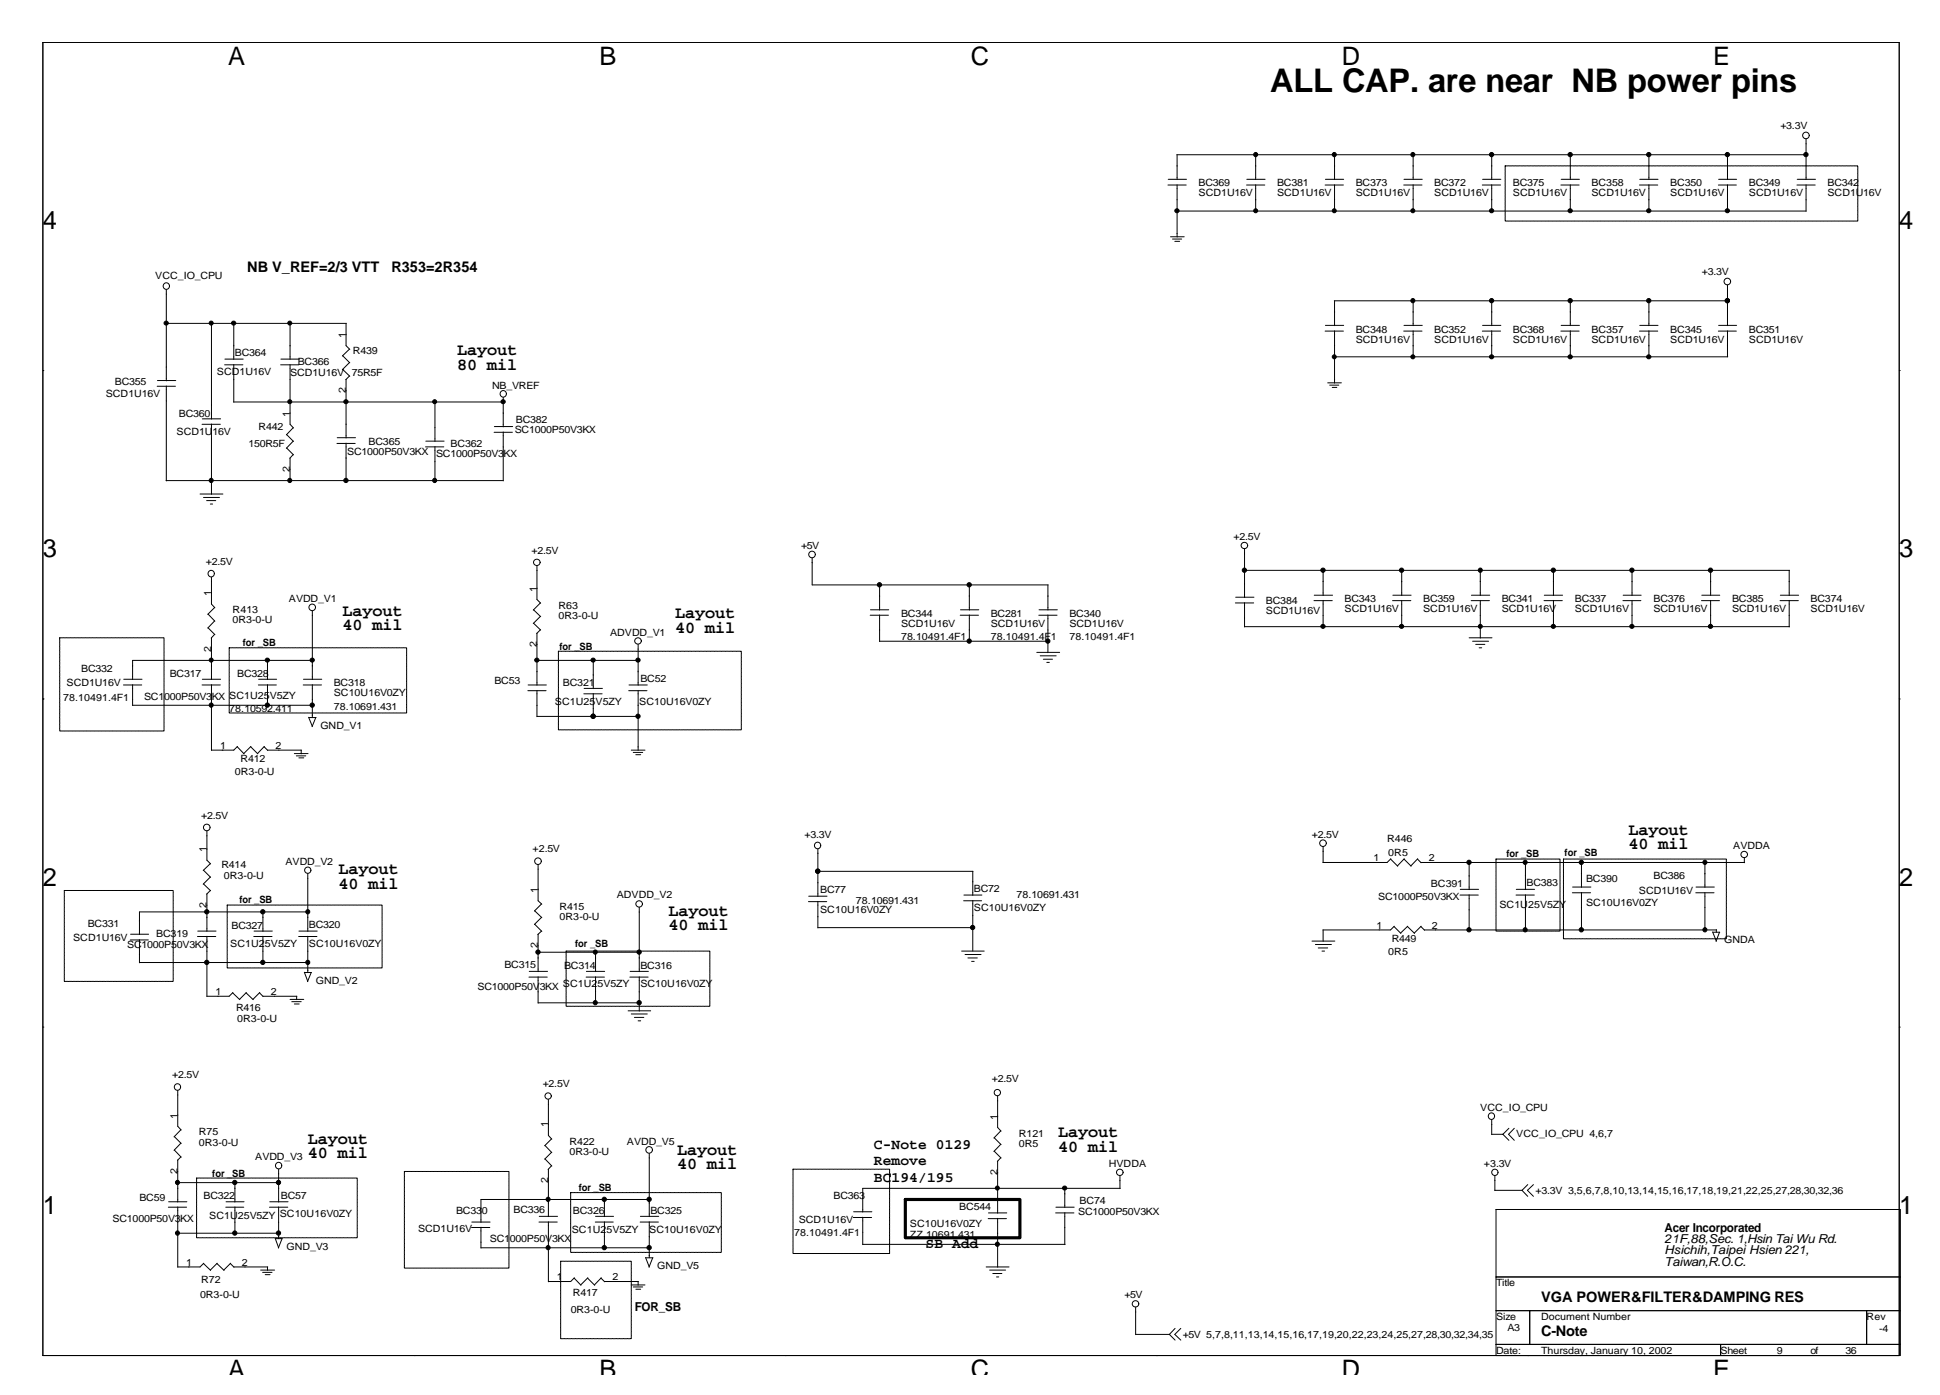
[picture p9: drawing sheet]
<svg xmlns="http://www.w3.org/2000/svg" width="287mm" height="207mm" viewBox="0 0 287 207" stroke-linecap="round" stroke-linejoin="round" font-family="sans-serif">
<g fill="none" stroke="#000" stroke-width=".15">
<path d="M6.3 6.3h275v194.5h-275zM61.3 6.3h.1M116.3 6.3h.1M171.3 6.3h.1M226.3 6.3h.1M173 27.4h2.7M173.1 26.6h2.7M173.4 35.1h2M173.7 35.4h1.3M174 35.7h.8M174.3 22.9h93.2M174.3 31.3h93.2"/>
<path d="M174.4 22.9v3.7M174.4 27.4v7.7M184.7 27.4h2.7M184.7 26.6h2.7M186 22.9v3.7M186 27.4v3.9M196.3 27.4h2.7M196.3 26.6h2.8M197.7 22.9v3.7M197.7 27.4v3.9M207.9 27.4h2.8M208 26.6h2.7"/>
<path d="M209.3 22.9v3.7M209.3 27.4v3.9M219.6 27.4h2.7M219.6 26.6h2.7M221 22.9v3.7M221 27.4v3.9M231.2 27.4h2.7M231.3 26.6h2.7M232.6 22.9v3.7M232.6 27.4v3.9M242.9 27.4h2.7M242.9 26.6h2.7"/>
<path d="M244.3 22.9v3.7M244.3 27.4v3.9M254.6 27.4h2.6M254.6 26.6h2.7M255.9 22.9v3.7M255.9 27.4v3.9M266.2 27.4h2.7M266.2 26.6h2.7M267.5 20.6v6M267.5 27.4v3.9M268 20a.49 .49 0 0 0-.7-.4 .49 .49 0 0 0-.1 .8 .49 .49 0 0 0 .7-.1l.1-.2M6.3 54.9h.1"/>
<path d="M23.3 57.2h2.7M23.3 56.4h2.7M24.6 47.9h26.7M24.6 42.9v13.5M24.6 57.2v14M25.1 42.3a.47 .47 0 0 0-.6-.4 .47 .47 0 0 0-.2 .8 .47 .47 0 0 0 .7-.1l.1-.2M31.3 47.9v14.2M33.3 54h2.7M33.3 53.2h2.7M34.6 47.9v5.3M34.6 54v5.6M34.6 59.5h40"/>
<path d="M41.6 54h2.7M41.6 53.2h2.7M43 47.9v5.3M43 54v8.8l.5 .6M50.8 52.7l1 1M50.8 54.7l1 1M51.3 47.9v3.3l.5 .5M51.3 56.2v8.7M51.8 51.7l-1.1 1M51.8 53.7l-1.1 1.1M51.8 55.7l-.6 .5M64.4 59.5v5.9"/>
<path d="M74.5 58.9v4.3M75 58.3a.47 .47 0 0 0-.6-.4 .47 .47 0 0 0-.2 .7 .47 .47 0 0 0 .8 0v-.3M196.3 49h2.7M196.3 48.2h2.8M196.7 56.7h2M197 57h1.3M197.4 57.4h.6M197.7 44.5h58.2M197.7 52.8h58.2M197.7 44.5v3.7M197.7 49v7.7M207.9 49h2.8"/>
<path d="M208 48.2h2.7M209.3 44.5v3.7M209.3 49v3.8M219.6 49h2.7M219.6 48.2h2.7M221 44.5v3.7M221 49v3.8M231.2 49h2.7M231.3 48.2h2.7M232.6 44.5v3.7M232.6 49v3.8M242.9 49h2.7"/>
<path d="M242.9 48.2h2.7M244.3 44.5v3.7M244.3 49v3.8M254.6 49h2.6M254.6 48.2h2.7M255.9 42.2v6M255.9 49v3.8M256.4 41.7a.49 .49 0 0 0-.7-.5 .49 .49 0 0 0-.2 .8 .49 .49 0 0 0 .8-.1l.1-.2M281.3 54.9h.1M24.6 71.2h49.9M29.6 73.2h3.4M29.9 62.8h2.7"/>
<path d="M30 62h2.7M30.1 73.7h2.4M30.6 74.1h1.4M31.2 74.6h.3M31.3 62.8v10.4M42.5 64.4l1 1M42.5 66.4l1 1M43 67.8v3.4M43.4 63.3l-1 1.1M43.4 65.3l-1 1.1M43.4 67.3l-.5 .6M49.9 65.7h2.7"/>
<path d="M50 64.8h2.7M51.3 65.6v5.6M63 66.2h2.7M63.1 65.3h2.7M64.4 66.1v5.1M73.2 64h2.7M73.2 63.2h2.7M74.5 64v7.2M30.8 90.9l1 1.1M30.8 93l1 1M31.3 85.5v4l.5 .5M31.3 94.5v6.1"/>
<path d="M31.7 84.9a.47 .47 0 0 0-.6-.4 .47 .47 0 0 0-.2 .8 .47 .47 0 0 0 .8-.1v-.2M31.8 90l-1 1M31.8 92l-1 1M31.8 94l-.5 .5M39.6 97.8v2.8M46.3 90.5v10.1M46.3 97.8h-26.7v2.8M46.7 89.9a.49 .49 0 0 0-.6-.4 .49 .49 0 0 0-.2 .8 .49 .49 0 0 0 .8-.1v-.2M79 90.3l1.1 1M79 92.3l1.1 1M79.5 83.8v5l.6 .5M79.5 93.8v7.7"/>
<path d="M79.5 97.8h15.1M80.1 89.3l-1.1 1.1M80.1 91.3l-1.1 1M80.1 93.3l-.6 .5M87.9 97.8v4.2M94.5 95.4v6.1M120.3 82.6v4h35M128.9 91.1h2.7M128.9 90.3h2.8M130.3 95h25M130.3 86.6v3.8M130.3 91.1v3.9"/>
<path d="M142.2 91.1h2.7M142.3 90.3h2.7M143.6 86.6v3.8M143.6 91.1v3.9M153.6 96.6h3.4M153.9 91.1h2.7M153.9 90.3h2.7M154.1 97.1h2.4M154.6 97.6h1.3M155.1 98.1h.3M155.2 86.6v3.8M155.2 91.1v5.6"/>
<path d="M183 89.3h2.7M183 88.4h2.8M184.4 81.3v7.2M184.4 89.3v3.6M184.4 84.5h80.7M184.4 92.8h80.7M194.6 89h2.8M194.7 88.2h2.7M196 84.5v3.7M196 88.9v4M206.3 89h2.7M206.3 88.2h2.7"/>
<path d="M207.6 84.5v3.7M207.6 88.9v4M217.6 94.5h3.4M217.9 89h2.7M218 88.2h2.7M218.1 95h2.4M218.6 95.4h1.4M219.1 95.9h.4M219.3 84.5v3.7M219.3 88.9v5.6M228.7 89h2.7M228.8 88.2h2.7"/>
<path d="M230.1 84.5v3.7M230.1 88.9v4M240.4 89h2.7M240.5 88.2h2.6M241.8 84.5v3.7M241.8 88.9v4M252.1 89h2.6M252.1 88.2h2.7M253.4 84.5v3.7M253.4 88.9v4M263.7 89h2.7M263.7 88.2h2.7"/>
<path d="M265 84.5v3.7M265 88.9v4M6.3 103.5h.1M18.3 101.4h2.7M18.3 100.6h2.7M19.6 101.4v3.1M19.6 104.5h26.7M29.9 101.4h2.7M30 100.6h2.7M31.3 101.4v9.7M35.1 110.6l1.1 1M35.2 110.5l-.6 .6h-3.3"/>
<path d="M37.1 110.6l1.1 1M37.2 110.5l-1.1 1.1M38.3 101.4h2.6M38.3 100.6h2.7M39.1 110.6l.6 .5M39.2 110.5l-1.1 1.1M39.6 101.4v3.1M39.6 111.1h5.1M43.6 111.6h2M43.9 111.9h1.4M44.3 112.2h.7M44.6 111.1v.5"/>
<path d="M44.9 101.4h2.7M45 100.6h2.7M45.7 106.2l.6 1.4M45.8 106.3h1M46.3 101.4v4.9M46.8 106.3l-.6 1.3M78.2 102.3h2.7M78.2 101.4h2.7M79.5 102.2v3.9M79.5 106.1h15.1M86.5 102.8h2.7M86.5 102h2.7"/>
<path d="M87.9 102.7v3.4M93.1 102.3h2.7M93.2 101.4h2.7M93.5 111.1h2M93.8 111.4h1.4M94.2 111.8h.7M94.5 102.2v8.9M281.3 103.5h.1M19.3 139.2h2.7M19.3 138.4h2.7M20.7 139.2v3.4M29.3 138.7h2.7"/>
<path d="M29.3 137.9h2.7M30.1 128.9l1.1 1M30.1 130.9l1.1 1M30.6 123.1v4.3l.6 .5M30.6 132.4v5.5M30.6 138.7v8.9M31.1 122.5a.49 .49 0 0 0-.6-.4 .49 .49 0 0 0-.2 .8 .49 .49 0 0 0 .7-.1l.1-.3M31.2 127.9l-1.1 1M31.2 129.9l-1.1 1.1M31.2 131.9l-.6 .5M37.6 138.7h2.7M37.6 137.9h2.7"/>
<path d="M38.9 135.1v2.8M38.9 138.7v3.9M44.2 138.7h2.7M44.3 137.9h2.7M45.6 129.4v8.5M45.6 138.7v5.3M45.6 135.1h-24.9v3.3M79.2 134.9l1.1 1M79.2 136.9l1.1 1M79.7 128.1v5.3l.6 .5M79.7 138.4v5.5M80.2 127.5a.49 .49 0 0 0-.7-.4 .49 .49 0 0 0-.2 .8 .49 .49 0 0 0 .8-.1l.1-.3"/>
<path d="M80.2 133.9l-1 1M80.2 135.9l-1 1M80.2 137.9l-.5 .5M94.7 134.4v9.5M119.8 133.5h2.7M119.8 132.7h2.7M121.2 125.7v7.1M121.2 133.5v3.9M121.2 129h22.9M121.2 137.4h22.9M121.6 125.2a.47 .47 0 0 0-.7-.4 .47 .47 0 0 0-.1 .7 .47 .47 0 0 0 .7 0l.1-.3M142.7 133.4h2.7"/>
<path d="M142.8 132.6h2.7M144.1 129v3.6M144.1 133.4v7.5M194.4 139.4h3.3M194.9 139.9h2.3M196 125.4v2.3M196 137.7v1.7M196.5 124.9a.49 .49 0 0 0-.7-.5 .49 .49 0 0 0-.2 .8 .49 .49 0 0 0 .8-.1l.1-.2M206 127.2l1.1 1.1M206 127.2l-.5 .5h-9.5M206.5 137.2l1 1M206.5 137.2l-.5 .5h-10"/>
<path d="M208 127.2l1 1.1M208 127.2l-1 1M208.5 137.2l1 1M208.5 137.2l-1 1M210 127.2l.5 .6M210 127.2l-1 1M210.5 127.7h47.9M210.5 137.2l.5 .6M210.5 137.2l-1 1M211 137.7h43.3M216.3 132.6h2.7M216.3 131.7h2.7"/>
<path d="M217.6 127.7v4.1M217.6 132.5v5.3M224.6 132.6h2.7M224.6 131.7h2.7M226 127.7v4.1M226 132.5v5.3M232.9 132.2h2.7M233 131.4h2.7M234.3 127.7v3.7M234.3 132.2v5.6M251.2 132.2h2.7M251.2 131.4h2.8"/>
<path d="M252.6 127.7v3.7M252.6 132.2v5.6M253.7 138l.6 1.4M253.7 138.1h1.1M254.3 137.7v.4M254.7 138.1l-.5 1.3M258.4 127.1v.7M6.3 152.1h.1M20.7 142.6h24.9M34.5 147l1 1.1M34.5 147l-.5 .5h-3.4M36.4 147l1.1 1.1"/>
<path d="M36.5 147l-1 1M38.4 147l.6 .6M38.5 147l-1 1M38.9 147.5h5.1M43 148h2M43.2 148.4h1.4M43.6 148.7h.7M43.9 147.5v.6M45.1 144l.5 1.3M45.1 144h1M46.1 144l-.5 1.4M78.4 144.7h2.7"/>
<path d="M78.4 143.9h2.7M79.7 144.7v3.9M79.7 141h15M79.7 148.5h15M86.8 144.7h2.7M86.9 143.9h2.7M88.2 141v2.9M88.2 144.7v3.9M93 149.7h3.4M93.3 144.7h2.7M93.3 143.9h2.8M93.5 150.2h2.4"/>
<path d="M94 150.7h1.4M94.5 151.2h.4M94.7 144.7v5M142.5 140.9h3.3M143 141.4h2.3M143.4 141.9h1.4M143.9 142.4h.4M195.3 140.4h1.4M195.8 140.9h.4M281.3 152.1h.1M24.9 178.8h2.7M25 178h2.7"/>
<path d="M25.8 168.3l1 1M25.8 170.3l1 1.1M26.3 161.5v5.3l.5 .6M26.3 171.8v6.2M26.3 178.7v9M26.3 175.1h15M26.8 161a.47 .47 0 0 0-.7-.4 .47 .47 0 0 0-.2 .7 .47 .47 0 0 0 .8-.1l.1-.2M26.8 167.3l-1 1.1M26.8 169.3l-1 1.1M26.8 171.3l-.5 .5M33.4 178.8h2.7M33.5 178h2.7"/>
<path d="M34.8 175.1v2.9M34.8 178.7v4M39.9 178.8h2.7M40 178h2.7M41.3 173.2v4.8M41.3 178.7v4.7M80.7 169.6l1 1.1M80.7 171.6l1 1.1M81.2 162.8v5.4l.5 .5M81.2 173.2v7M81.7 168.7l-1 1M81.7 170.7l-1 1"/>
<path d="M81.7 172.6l-.5 .6M89.5 177.6v2.6M96.2 170.8v9.4M96.2 177.6h-25v3.4M126.4 179.5h2.8M146.4 179.6h2.7M147.3 168.5l1 1M147.3 170.5l1 1M147.8 162.3v4.7l.5 .5M147.8 172v7.7M148.3 167.5l-1.1 1M148.3 169.5l-1.1 1"/>
<path d="M148.3 171.5l-.6 .5M156.4 179.6h2.7M156.4 178.8h2.7M157.7 176v2.8M157.7 179.6v4.7M165.9 174.1v1.9M165.9 176h-38.1v3.5M221 165.8v2.2M221 168h1.7M221.4 165.3a.47 .47 0 0 0-.6-.4 .47 .47 0 0 0-.2 .7 .47 .47 0 0 0 .7 0l.1-.3M221.4 174.1v2.2M221.4 176.3h4.1"/>
<path d="M221.6 179.1h59.9v10h-59.9zM223.5 167.1l-.9 .9 .9 .9M224.3 167.1l-.8 .9 .8 .9M226.3 175.4l-.8 .9 .8 .9M227.2 175.4l-.9 .9 .9 .9M26.3 182.6h15M30.1 187.1l1.1 1M30.2 187.1l-.6 .5h-3.3M32.1 187.1l1.1 1M32.2 187.1l-1 1M34.1 187.1l.6 .6M34.2 187.1l-1.1 1"/>
<path d="M34.6 187.6h5.1M38.6 188.1h2.1M38.9 188.4h1.4M39.3 188.8h.7M39.6 187.6v.5M40.8 183.4l.5 1.4M40.8 183.4h1M41.8 183.4l-.6 1.4M69.8 181.8h2.8M69.9 181h2.7M71.2 181.8v3M71.2 184.8h25"/>
<path d="M79.8 181h2.7M79.9 180.1h2.7M81.2 180.9v8.9M85 189.3l1.1 1M85.1 189.2l-.6 .6h-3.3M87 189.3l1.1 1M87.1 189.2l-1.1 1.1M88.2 181h2.6M88.2 180.1h2.7M89 189.3l.6 .5M89.1 189.2l-1 1.1M89.5 180.9v3.9"/>
<path d="M89.5 189.8h5.1M93.5 190.3h2M93.8 190.6h1.4M94.2 190.9h.7M94.5 189.8v.5M94.8 181h2.7M94.9 180.1h2.7M95.6 186.2l.6 1.4M95.7 186.3h1M96.2 180.9v5.4M96.7 186.3l-.6 1.4M126.4 180.3h2.7"/>
<path d="M127.8 180.3v4M127.8 184.3h30M146.1 187.6h3.4M146.4 180.5h2.7M146.6 188.1h2.4M147.1 188.6h1.3M147.6 189.1h.4M147.8 180.4v7.3M168.2 193.6v4.1M168.2 197.6h5.1M174.1 196.7l-.9 .9 .9 .9M174.9 196.7l-.9 .9 .9 .9"/>
<path d="M221.6 189.1h59.9v5h-59.9zM221.6 194.1h5v5h-5zM221.6 199.1h33.3v1.7h-33.3zM226.6 194.1h49.9v5h-49.9zM254.9 199.1h26.6v1.7h-26.6zM276.5 194.1h5v5h-5zM61.3 200.8h.1M116.3 200.8h.1M171.3 200.8h.1M226.3 200.8h.1"/>
<circle cx="79.5" cy="83.3" r=".48"/>
<circle cx="94.5" cy="94.9" r=".48"/>
<circle cx="120.3" cy="82.1" r=".49"/>
<circle cx="184.4" cy="80.8" r=".48"/>
<circle cx="45.6" cy="128.9" r=".47"/>
<circle cx="94.7" cy="133.9" r=".48"/>
<circle cx="258.4" cy="126.5" r=".48"/>
<circle cx="41.3" cy="172.6" r=".48"/>
<circle cx="81.2" cy="162.3" r=".47"/>
<circle cx="96.2" cy="170.3" r=".49"/>
<circle cx="147.7" cy="161.8" r=".47"/>
<circle cx="165.9" cy="173.6" r=".48"/>
<circle cx="221.4" cy="173.6" r=".47"/>
<circle cx="168.2" cy="193.1" r=".48"/>
</g>
<g fill="none" stroke="#000" stroke-width=".15" stroke-dasharray=".5 .1">
<path d="M223 24.6h52.2v8.1h-52.2v-8.1M8.8 94.5h15.5v13.8h-15.5v-13.8M34 95.9h26.2v9.7h-26.2v-9.7M82.7 96.4h27.1v11.7h-27.1v-11.7M9.5 131.9h16.2v13.4h-16.2v-13.4M33.7 134h22.9v9.4h-22.9v-9.4M221.6 127.2h9.5v10.7h-9.5v-10.7M231.6 127.2h24.1v11.8h-24.1v-11.8M83.9 140.9h21.3v8.1h-21.3v-8.1M29.1 174.5h23.8v8.8h-23.8v-8.8M59.9 173.5h15.5v14.3h-15.5v-14.3M84.5 176.6h22.3v8.9h-22.3v-8.9"/>
<path d="M117.5 173.2h14.3v12.4h-14.3v-12.4M83.1 186.8h10.4v11.5h-10.4v-11.5"/>
</g>
<path d="M134.1 177.6h17v5.7h-17z" fill="none" stroke="#000" stroke-width=".47"/>
<g fill="#000" stroke="#000" stroke-width=".15">
<circle cx="174.4" cy="31.2" r=".31"/>
<circle cx="186" cy="22.9" r=".31"/>
<circle cx="186" cy="31.2" r=".3"/>
<circle cx="197.6" cy="22.9" r=".31"/>
<circle cx="197.7" cy="31.2" r=".3"/>
<circle cx="209.3" cy="22.9" r=".31"/>
<circle cx="209.3" cy="31.2" r=".3"/>
<circle cx="221" cy="22.9" r=".32"/>
<circle cx="221" cy="31.2" r=".31"/>
<circle cx="232.6" cy="22.9" r=".32"/>
<circle cx="232.6" cy="31.2" r=".31"/>
<circle cx="244.2" cy="22.9" r=".32"/>
<circle cx="244.3" cy="31.2" r=".31"/>
<circle cx="255.9" cy="22.9" r=".32"/>
<circle cx="255.9" cy="31.2" r=".31"/>
<circle cx="267.5" cy="22.9" r=".32"/>
<circle cx="24.6" cy="47.9" r=".31"/>
<circle cx="31.3" cy="47.9" r=".3"/>
<circle cx="34.6" cy="47.9" r=".31"/>
<circle cx="42.9" cy="59.5" r=".3"/>
<circle cx="42.9" cy="47.9" r=".3"/>
<circle cx="51.3" cy="59.5" r=".31"/>
<circle cx="64.4" cy="59.5" r=".3"/>
<circle cx="74.5" cy="59.5" r=".31"/>
<circle cx="197.7" cy="52.8" r=".3"/>
<circle cx="209.3" cy="44.5" r=".31"/>
<circle cx="209.3" cy="52.8" r=".3"/>
<circle cx="221" cy="44.5" r=".32"/>
<circle cx="221" cy="52.8" r=".31"/>
<circle cx="232.6" cy="44.5" r=".32"/>
<circle cx="232.6" cy="52.8" r=".31"/>
<circle cx="244.2" cy="44.5" r=".32"/>
<circle cx="244.3" cy="52.8" r=".31"/>
<circle cx="255.9" cy="44.5" r=".32"/>
<circle cx="31.3" cy="71.2" r=".31"/>
<circle cx="42.9" cy="71.2" r=".31"/>
<circle cx="51.2" cy="71.2" r=".32"/>
<circle cx="64.4" cy="71.2" r=".31"/>
<circle cx="31.3" cy="97.8" r=".3"/>
<circle cx="39.6" cy="97.8" r=".31"/>
<circle cx="46.3" cy="97.8" r=".31"/>
<circle cx="79.5" cy="97.8" r=".31"/>
<circle cx="87.9" cy="97.8" r=".31"/>
<circle cx="94.5" cy="97.8" r=".31"/>
<circle cx="130.3" cy="86.6" r=".32"/>
<circle cx="143.6" cy="94.9" r=".32"/>
<circle cx="143.6" cy="86.6" r=".32"/>
<circle cx="155.2" cy="94.9" r=".32"/>
<circle cx="184.3" cy="84.4" r=".32"/>
<circle cx="196" cy="84.4" r=".32"/>
<circle cx="196" cy="92.8" r=".31"/>
<circle cx="207.6" cy="84.4" r=".32"/>
<circle cx="207.6" cy="92.8" r=".31"/>
<circle cx="219.3" cy="84.4" r=".31"/>
<circle cx="219.3" cy="92.8" r=".3"/>
<circle cx="230.1" cy="84.4" r=".32"/>
<circle cx="230.1" cy="92.8" r=".31"/>
<circle cx="241.7" cy="84.4" r=".32"/>
<circle cx="241.8" cy="92.8" r=".31"/>
<circle cx="253.4" cy="84.4" r=".32"/>
<circle cx="253.4" cy="92.8" r=".31"/>
<circle cx="31.3" cy="104.4" r=".31"/>
<circle cx="39.6" cy="104.4" r=".32"/>
<circle cx="46.2" cy="104.4" r=".32"/>
<circle cx="87.9" cy="106.1" r=".32"/>
<circle cx="94.5" cy="106.1" r=".32"/>
<circle cx="30.6" cy="135" r=".32"/>
<circle cx="38.9" cy="135" r=".32"/>
<circle cx="45.6" cy="135" r=".31"/>
<circle cx="121.1" cy="129" r=".32"/>
<circle cx="144.1" cy="137.4" r=".32"/>
<circle cx="217.6" cy="127.7" r=".32"/>
<circle cx="217.6" cy="137.7" r=".32"/>
<circle cx="225.9" cy="127.7" r=".31"/>
<circle cx="225.9" cy="137.7" r=".31"/>
<circle cx="234.3" cy="127.7" r=".32"/>
<circle cx="234.3" cy="137.7" r=".32"/>
<circle cx="252.6" cy="127.7" r=".31"/>
<circle cx="252.6" cy="137.7" r=".31"/>
<circle cx="30.6" cy="142.5" r=".32"/>
<circle cx="38.9" cy="142.5" r=".32"/>
<circle cx="45.6" cy="142.5" r=".31"/>
<circle cx="79.7" cy="141" r=".32"/>
<circle cx="88.2" cy="148.5" r=".31"/>
<circle cx="88.2" cy="141" r=".31"/>
<circle cx="94.7" cy="148.5" r=".32"/>
<circle cx="94.7" cy="141" r=".32"/>
<circle cx="26.3" cy="175.1" r=".31"/>
<circle cx="34.8" cy="175.1" r=".32"/>
<circle cx="41.3" cy="175.1" r=".32"/>
<circle cx="81.2" cy="177.6" r=".31"/>
<circle cx="89.5" cy="177.6" r=".32"/>
<circle cx="96.2" cy="177.6" r=".32"/>
<circle cx="147.7" cy="176" r=".3"/>
<circle cx="157.7" cy="176" r=".31"/>
<circle cx="26.3" cy="182.6" r=".31"/>
<circle cx="34.8" cy="182.6" r=".32"/>
<circle cx="41.3" cy="182.6" r=".32"/>
<circle cx="81.2" cy="184.8" r=".31"/>
<circle cx="89.5" cy="184.8" r=".32"/>
<circle cx="96.2" cy="184.8" r=".32"/>
<circle cx="147.7" cy="184.3" r=".31"/>
</g>
<text font-size="4.8" x="188.2" y="13.6">ALL CAP. are near NB power pins</text>
<g font-size="3.8">
<text x="33.8" y="9.7">A</text>
<text x="88.8" y="9.7">B</text>
<text x="143.8" y="9.7">C</text>
<text x="198.8" y="9.7">D</text>
<text x="253.8" y="9.7">E</text>
<text x="6.3" y="34">4</text>
<text x="281.3" y="34">4</text>
<text x="6.3" y="82.6">3</text>
<text x="281.3" y="82.6">3</text>
<text x="6.3" y="131.2">2</text>
<text x="281.3" y="131.2">2</text>
<text x="6.3" y="179.8">1</text>
<text x="281.3" y="179.8">1</text>
<text x="33.8" y="204.1">A</text>
<text x="88.8" y="204.1">B</text>
<text x="143.8" y="204.1">C</text>
<text x="198.8" y="204.1">D</text>
<text x="253.8" y="204.1">E</text>
</g>
<g font-size="2.5">
<text x="67.7" y="52.6">Layout</text>
<text x="67.7" y="54.8">80 mil</text>
<text x="50.8" y="91.2">Layout</text>
<text x="50.8" y="93.4">40 mil</text>
<text x="100" y="91.5">Layout</text>
<text x="100" y="93.7">40 mil</text>
<text x="241.3" y="123.6">Layout</text>
<text x="241.3" y="125.8">40 mil</text>
<text x="50.1" y="129.5">Layout</text>
<text x="50.1" y="131.6">40 mil</text>
<text x="99" y="135.6">Layout</text>
<text x="99" y="137.8">40 mil</text>
<text x="45.6" y="169.4">Layout</text>
<text x="45.6" y="171.5">40 mil</text>
<text x="100.3" y="171.1">Layout</text>
<text x="100.3" y="173.2">40 mil</text>
<text x="156.8" y="168.4">Layout</text>
<text x="156.8" y="170.6">40 mil</text>
</g>
<g font-size="2.2">
<text x="36.6" y="40.3">NB V_REF=2/3 VTT</text>
<text x="58" y="40.3">R353=2R354</text>
<text x="129.5" y="170.1">C-Note 0129</text>
<text x="129.5" y="172.6">Remove</text>
<text x="129.5" y="175">BC194/195</text>
<text x="137.1" y="184.8">SB Add</text>
<text x="228.3" y="192.8">VGA POWER&amp;FILTER&amp;DAMPING RES</text>
<text x="228.3" y="197.8">C-Note</text>
</g>
<g font-size="1.8">
<text x="246.6" y="182.5">Acer Incorporated</text>
<text x="246.6" y="184.1">21F,88,Sec. 1,Hsin Tai Wu Rd.</text>
<text x="246.6" y="185.8">Hsichih,Taipei Hsien 221,</text>
<text x="246.6" y="187.4">Taiwan,R.O.C.</text>
<text x="94" y="194.1">FOR_SB</text>
</g>
<g font-size="1.5">
<text x="263.7" y="19.1">+3.3V</text>
<text x="177.5" y="27.6">BC369</text>
<text x="177.5" y="29.1">SCD1U16V</text>
<text x="189.2" y="27.6">BC381</text>
<text x="189.2" y="29.1">SCD1U16V</text>
<text x="200.8" y="27.6">BC373</text>
<text x="200.8" y="29.1">SCD1U16V</text>
<text x="212.5" y="27.6">BC372</text>
<text x="212.5" y="29.1">SCD1U16V</text>
<text x="224.1" y="27.6">BC375</text>
<text x="224.1" y="29.1">SCD1U16V</text>
<text x="235.8" y="27.6">BC358</text>
<text x="235.8" y="29.1">SCD1U16V</text>
<text x="247.4" y="27.6">BC350</text>
<text x="247.4" y="29.1">SCD1U16V</text>
<text x="259.1" y="27.6">BC349</text>
<text x="259.1" y="29.1">SCD1U16V</text>
<text x="270.7" y="27.6">BC342</text>
<text x="270.7" y="29.1">SCD1U16V</text>
<text x="23" y="41.2">VCC_IO_CPU</text>
<text x="252.1" y="40.7">+3.3V</text>
<text x="34.8" y="52.7">BC364</text>
<text x="51.2" y="50.1" transform="rotate(-90 51.2 50.1)">1</text>
<text x="52.3" y="52.4">R439</text>
<text x="200.8" y="49.2">BC348</text>
<text x="200.8" y="50.7">SCD1U16V</text>
<text x="212.5" y="49.2">BC352</text>
<text x="212.5" y="50.7">SCD1U16V</text>
<text x="224.1" y="49.2">BC368</text>
<text x="224.1" y="50.7">SCD1U16V</text>
<text x="235.8" y="49.2">BC357</text>
<text x="235.8" y="50.7">SCD1U16V</text>
<text x="247.4" y="49.2">BC345</text>
<text x="247.4" y="50.7">SCD1U16V</text>
<text x="259.1" y="49.2">BC351</text>
<text x="259.1" y="50.7">SCD1U16V</text>
<text x="15.7" y="58.9">SCD1U16V</text>
<text x="17" y="57">BC355</text>
<text x="32.1" y="55.6">SCD1U16V</text>
<text x="43" y="55.7">SCD1U16V</text>
<text x="44.1" y="54">BC366</text>
<text x="51.2" y="58.3" transform="rotate(-90 51.2 58.3)">2</text>
<text x="52.1" y="55.7">75R5F</text>
<text x="72.9" y="57.5">NB_VREF</text>
<text x="26.2" y="64.4">SCD1U16V</text>
<text x="26.5" y="61.7">BC360</text>
<text x="38.3" y="63.7">R442</text>
<text x="42.9" y="61.7" transform="rotate(-90 42.9 61.7)">1</text>
<text x="54.6" y="65.9">BC365</text>
<text x="76.2" y="64.2">SC1000P50V3KX</text>
<text x="76.4" y="62.7">BC382</text>
<text x="36.8" y="66.2">150R5F</text>
<text x="42.9" y="69.9" transform="rotate(-90 42.9 69.9)">2</text>
<text x="51.4" y="67.4">SC1000P50V3KX</text>
<text x="64.6" y="67.7">SC1000P50V3KX</text>
<text x="66.8" y="66.2">BC362</text>
<text x="30.5" y="83.7">+2.5V</text>
<text x="78.7" y="82">+2.5V</text>
<text x="118.7" y="81.3">+5V</text>
<text x="182.7" y="80">+2.5V</text>
<text x="31.3" y="88.3" transform="rotate(-90 31.3 88.3)">1</text>
<text x="42.8" y="89.2">AVDD_V1</text>
<text x="79.5" y="87.6" transform="rotate(-90 79.5 87.6)">1</text>
<text x="187.5" y="89.5">BC384</text>
<text x="199.2" y="89.2">BC343</text>
<text x="210.8" y="89.2">BC359</text>
<text x="222.5" y="89.2">BC341</text>
<text x="233.3" y="89.2">BC337</text>
<text x="244.9" y="89.2">BC376</text>
<text x="256.6" y="89.2">BC385</text>
<text x="268.2" y="89.2">BC374</text>
<text x="34.5" y="90.8">R413</text>
<text x="34.5" y="92.3">0R3-0-U</text>
<text x="36" y="95.6">for _SB</text>
<text x="79.5" y="95.9" transform="rotate(-90 79.5 95.9)">2</text>
<text x="82.7" y="90.1">R63</text>
<text x="82.7" y="91.7">0R3-0-U</text>
<text x="90.4" y="94.2">ADVDD_V1</text>
<text x="133.5" y="91.3">BC344</text>
<text x="133.5" y="92.8">SCD1U16V</text>
<text x="133.5" y="94.8">78.10491.4F1</text>
<text x="146.8" y="91.3">BC281</text>
<text x="146.8" y="92.8">SCD1U16V</text>
<text x="146.8" y="94.8">78.10491.4F1</text>
<text x="158.4" y="91.3">BC340</text>
<text x="158.4" y="92.8">SCD1U16V</text>
<text x="158.4" y="94.8">78.10491.4F1</text>
<text x="187.5" y="91">SCD1U16V</text>
<text x="199.2" y="90.6">SCD1U16V</text>
<text x="210.8" y="90.6">SCD1U16V</text>
<text x="222.5" y="90.6">SCD1U16V</text>
<text x="233.3" y="90.6">SCD1U16V</text>
<text x="244.9" y="90.6">SCD1U16V</text>
<text x="256.6" y="90.6">SCD1U16V</text>
<text x="268.2" y="90.6">SCD1U16V</text>
<text x="9.9" y="101.6">SCD1U16V</text>
<text x="12" y="99.5">BC332</text>
<text x="25.1" y="100.3">BC317</text>
<text x="31.3" y="96.5" transform="rotate(-90 31.3 96.5)">2</text>
<text x="35.1" y="100.3">BC328</text>
<text x="49.4" y="101.6">BC318</text>
<text x="73.2" y="101.3">BC53</text>
<text x="82.9" y="96.3">for _SB</text>
<text x="83.4" y="101.6">BC321</text>
<text x="94.9" y="101">BC52</text>
<text x="9.4" y="103.8">78.10491.4F1</text>
<text x="21.3" y="103.6">SC1000P50V3KX SC1U25V5ZY</text>
<text x="34" y="105.5">78.10592.411</text>
<text x="47.5" y="108">GND_V1</text>
<text x="49.4" y="103.1">SC10U16V0ZY</text>
<text x="49.4" y="105.1">78.10691.431</text>
<text x="82.2" y="104.5">SC1U25V5ZY</text>
<text x="94.7" y="104.5">SC10U16V0ZY</text>
<text x="32.6" y="110.9">1</text>
<text x="35.6" y="112.8">R412</text>
<text x="40.8" y="110.9">2</text>
<text x="34.8" y="114.8">0R3-0-U</text>
<text x="29.8" y="121.3">+2.5V</text>
<text x="119.2" y="124.1">+3.3V</text>
<text x="194.4" y="124.1">+2.5V</text>
<text x="205.5" y="124.8">R446</text>
<text x="256.8" y="125.7">AVDDA</text>
<text x="30.6" y="126.3" transform="rotate(-90 30.6 126.3)">1</text>
<text x="32.8" y="128.6">R414</text>
<text x="33.1" y="130.2">0R3-0-U</text>
<text x="42.3" y="128.1">AVDD_V2</text>
<text x="78.9" y="126.3">+2.5V</text>
<text x="203.5" y="127.6">1</text>
<text x="205.7" y="126.8">0R5</text>
<text x="211.7" y="127.6">2</text>
<text x="212" y="131.4">BC391</text>
<text x="223.1" y="126.9">for _SB</text>
<text x="226.1" y="131.2">BC383</text>
<text x="231.8" y="126.8">for _SB</text>
<text x="234.9" y="130.6">BC390</text>
<text x="244.9" y="130.2">BC386</text>
<text x="13" y="137.2">BC331</text>
<text x="30.6" y="134.4" transform="rotate(-90 30.6 134.4)">2</text>
<text x="34.3" y="137.6">BC327</text>
<text x="35.5" y="133.7">for _SB</text>
<text x="45.8" y="137.4">BC320</text>
<text x="79.7" y="132.2" transform="rotate(-90 79.7 132.2)">1</text>
<text x="82.9" y="134.8">R415</text>
<text x="82.9" y="136.2">0R3-0-U</text>
<text x="91.4" y="133.1">ADVDD_V2</text>
<text x="121.5" y="132.3">BC77</text>
<text x="121.5" y="135.2">SC10U16V0ZY</text>
<text x="126.8" y="133.9">78.10691.431</text>
<text x="144.3" y="132.1">BC72</text>
<text x="144.3" y="134.9">SC10U16V0ZY</text>
<text x="150.6" y="133.1">78.10691.431</text>
<text x="203.9" y="137.6">1</text>
<text x="204.2" y="133.2">SC1000P50V3KX</text>
<text x="212.1" y="137.6">2</text>
<text x="222.1" y="134.4">SC1U25V5ZY</text>
<text x="234.9" y="134.3">SC10U16V0ZY</text>
<text x="242.8" y="132.4">SCD1U16V</text>
<text x="10.8" y="139.4">SCD1U16V</text>
<text x="18.8" y="140.4">SC1000P50V3KX</text>
<text x="23.2" y="138.7">BC319</text>
<text x="34.1" y="140.2">SC1U25V5ZY</text>
<text x="45.8" y="140.2">SC10U16V0ZY</text>
<text x="74.7" y="143.4">BC315</text>
<text x="79.7" y="140.4" transform="rotate(-90 79.7 140.4)">2</text>
<text x="83.6" y="143.6">BC314</text>
<text x="85.2" y="140.2">for _SB</text>
<text x="94.9" y="143.6">BC316</text>
<text x="205.7" y="141.4">0R5</text>
<text x="206.2" y="139.5">R449</text>
<text x="255.4" y="139.7">GNDA</text>
<text x="31.9" y="147.4">1</text>
<text x="35" y="149.7">R416</text>
<text x="40.1" y="147.4">2</text>
<text x="46.8" y="145.7">GND_V2</text>
<text x="70.7" y="146.6">SC1000P50V3KX SC1U25V5ZY</text>
<text x="94.9" y="146.2">SC10U16V0ZY</text>
<text x="35.1" y="151.4">0R3-0-U</text>
<text x="25.5" y="159.7">+2.5V</text>
<text x="80.4" y="161">+2.5V</text>
<text x="146.9" y="160.2">+2.5V</text>
<text x="26.3" y="165.7" transform="rotate(-90 26.3 165.7)">1</text>
<text x="81.2" y="167" transform="rotate(-90 81.2 167)">1</text>
<text x="147.7" y="165.8" transform="rotate(-90 147.7 165.8)">1</text>
<text x="219.3" y="164.5">VCC_IO_CPU</text>
<text x="26.3" y="173.9" transform="rotate(-90 26.3 173.9)">2</text>
<text x="29.5" y="168.2">R75</text>
<text x="29.5" y="169.7">0R3-0-U</text>
<text x="37.8" y="171.8">AVDD_V3</text>
<text x="84.4" y="169.5">R422</text>
<text x="84.4" y="171">0R3-0-U</text>
<text x="92.9" y="169.5">AVDD_V5</text>
<text x="150.9" y="168.3">R121</text>
<text x="150.9" y="169.9">0R5</text>
<text x="164.3" y="172.8">HVDDA</text>
<text x="219.8" y="172.8">+3.3V</text>
<text x="224.6" y="168.3">VCC_IO_CPU 4,6,7</text>
<text x="20.7" y="177.8">BC59</text>
<text x="30.1" y="177.5">BC322</text>
<text x="31.5" y="174.3">for _SB</text>
<text x="41.6" y="177.5">BC57</text>
<text x="67.6" y="179.8">BC330</text>
<text x="76.1" y="179.7">BC336</text>
<text x="81.2" y="175.2" transform="rotate(-90 81.2 175.2)">2</text>
<text x="84.9" y="179.8">BC326</text>
<text x="85.7" y="176.3">for _SB</text>
<text x="96.4" y="179.8">BC325</text>
<text x="123.5" y="177.5">BC363</text>
<text x="142.1" y="179.2">BC544</text>
<text x="147.7" y="174" transform="rotate(-90 147.7 174)">2</text>
<text x="159.7" y="180">SC1000P50V3KX</text>
<text x="159.9" y="178.3">BC74</text>
<text x="227.5" y="176.8">+3.3V 3,5,6,7,8,10,13,14,15,16,17,18,19,21,22,25,27,28,30,32,36</text>
<text x="16.7" y="181">SC1000P50V3KX</text>
<text x="31" y="180.5">SC1U25V5ZY SC10U16V0ZY</text>
<text x="42.5" y="185.1">GND_V3</text>
<text x="61.9" y="182.5">SCD1U16V</text>
<text x="72.6" y="184">SC1000P50V3KX</text>
<text x="84.7" y="182.6">SC1U25V5ZY</text>
<text x="96.2" y="182.6">SC10U16V0ZY</text>
<text x="117.6" y="183">78.10491.4F1</text>
<text x="118.3" y="181.2">SCD1U16V</text>
<text x="134.8" y="181.7">SC10U16V0ZY</text>
<text x="134.8" y="183.3">ZZ.10691.431</text>
<text x="27.6" y="187.5">1</text>
<text x="29.8" y="190">R72</text>
<text x="35.8" y="187.5">2</text>
<text x="82.5" y="189.6">1</text>
<text x="84.9" y="192">R417</text>
<text x="90.7" y="189.6">2</text>
<text x="97.4" y="188">GND_V5</text>
<text x="221.6" y="190.5">Title</text>
<text x="29.6" y="192.3">0R3-0-U</text>
<text x="84.5" y="194.5">0R3-0-U</text>
<text x="166.6" y="192.3">+5V</text>
<text x="221.6" y="195.5">Size</text>
<text x="223.3" y="197.1">A3</text>
<text x="228.3" y="195.5">Document Number</text>
<text x="276.5" y="195.5">Rev</text>
<text x="278.4" y="197.3">-4</text>
<text x="175.2" y="198.1">+5V 5,7,8,11,13,14,15,16,17,19,20,22,23,24,25,27,28,30,32,34,35</text>
<text x="221.6" y="200.5">Date:</text>
<text x="228.3" y="200.5">Thursday, January 10, 2002</text>
<text x="254.9" y="200.5">Sheet</text>
<text x="263.2" y="200.5">9</text>
<text x="268.2" y="200.5">of</text>
<text x="273.4" y="200.5">36</text>
</g>
</svg>
